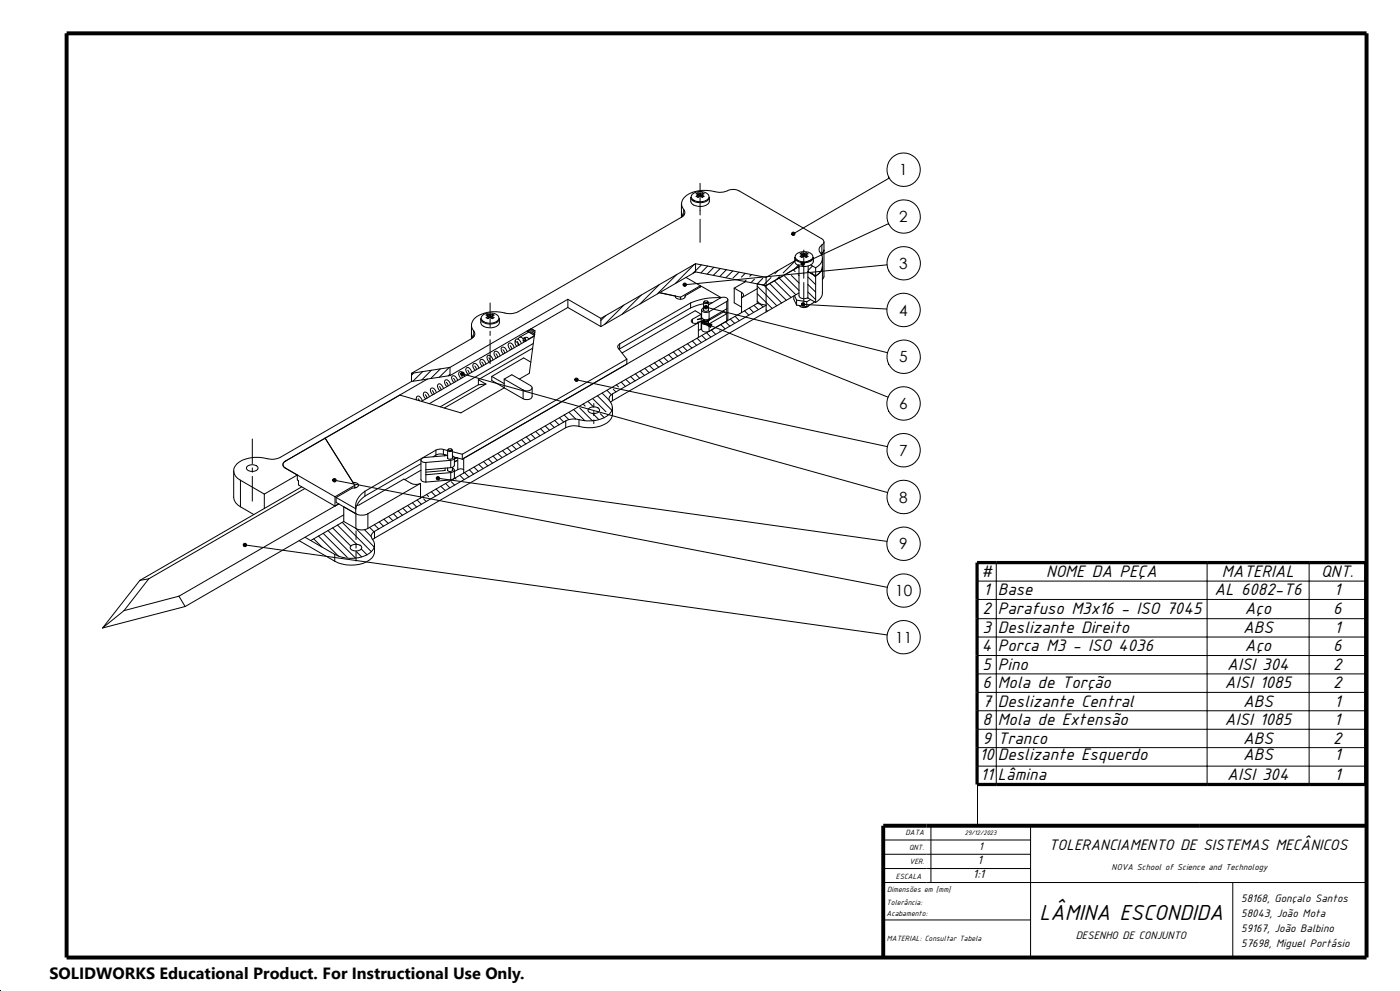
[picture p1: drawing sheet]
<svg xmlns="http://www.w3.org/2000/svg" width="420mm" height="297mm" viewBox="0 0 420 297" stroke-linecap="round" stroke-linejoin="round" font-family="sans-serif">
<g fill="none" stroke="#000" stroke-width=".3">
<path d="M207.2 59.1l.1 .3a3.6 3.6 0 0 0 5.4 .2l.1-.5v1.2a2.66 2.66 0 0 1-3.3 1.5 2.1 2.1 0 0 1-2.3-2.7zM207.6 58.3a3.4 3.4 0 0 1 5.1 .4 2.33 2.33 0 0 1-3.1 1.8 2.04 2.04 0 0 1-2.2-1.8zM209.4 58.3v.8v-.7M209.4 57.8l.3 1M209.4 58.3v.1M209.4 58.4l-.1 .1a.36 .36 0 0 0-.3 .5 .36 .36 0 0 0 .6-.1l.3-.2M209.4 57.8l-.6 .3 .6 .2M209.4 57.8l.5 .2M209.9 58h.2M209.9 58v.7M210 54.9v9.5M210.1 58v.7"/>
<path d="M210.7 58.3v.1M210.7 57.8l.5 .3-.5 .2M210.7 57.8l-.6 .2M210.7 58.4v.1a.37 .37 0 0 1 .4 .4 .37 .37 0 0 1-.4 .3 .37 .37 0 0 1-.4-.4l-.4-.1M210.7 58.4v.7M210.7 58.3l-.1 .8M210.7 57.8l-.4 1M266.7 53.4l-28.7 16.7M204.4 65.1l-49 28.3a6.6 6.6 0 0 1-5.2 .2 9.7 9.7 0 0 0-7.9 1.9 2.63 2.63 0 0 0-.2 3.7M204.4 63.5l.4 1.4M204.4 61.1v4M205.1 62.8a1.43 1.43 0 0 1-.7 2.3"/>
<path d="M205.1 62.8v1.8M205.1 62.8a2.84 2.84 0 0 1 .9-4.3 11.6 11.6 0 0 1 9.4-.9 7.2 7.2 0 0 0 3.7-.7l1.4-.1 1.2 .4 24.7 14.3a1.03 1.03 0 0 1 .8 .9 1.03 1.03 0 0 1-.7 1M208.3 79.2l-5.7 5.8M208.7 79l21.1 4.1M208.7 79l-28.4 16.4M208.7 79v2.5M210 65.7v6.9M210.4 79.4l-2.5 2.5M212.3 79.7l-2 2.1M238.4 77.1l.1 .3a3.5 3.5 0 0 0 5.4 .2l.1-.5v1.2a2.66 2.66 0 0 1-3.3 1.5 2.06 2.06 0 0 1-2.3-2.7zM238.4 78.2l-8.6 4.9M238.8 78l-3.9 3.8"/>
<path d="M238.8 76.2a3.5 3.5 0 0 1 5 .5 2.3 2.3 0 0 1-3 1.8 2.12 2.12 0 0 1-2.3-1.8zM239.7 79.6v9a1.8 1.8 0 0 0 2.7 .6M239.7 79.9l-9.9 5.7M239.7 79.2l-1.4 1.5M240.5 76.3v.1M240.5 76.4v.1a.35 .35 0 0 0-.3 .4 .35 .35 0 0 0 .3 .3 .35 .35 0 0 0 .4-.3l.2-.1M240.5 76.3l.1 .8-.1-.7M240.5 75.8l.4 1M240.5 75.8l-.5 .3 .5 .2M240.5 75.8l.6 .2M241.1 76h.2M241.1 76v.8"/>
<path d="M241.1 74.9v8.5M241.3 76v.8M241.9 76.4v.1a.35 .35 0 0 1 .4 .3 .35 .35 0 0 1-.3 .4 .35 .35 0 0 1-.4-.3l-.5-.1M241.9 76.3v.1M241.9 75.8l.5 .3-.5 .2M241.9 75.8l-.6 .2M241.9 76.3l-.1 .8 .1-.7M241.9 75.8l-.4 1M242.4 79.7v1.7l2.3 1.3M243.2 79.4l1.5 .9M243.8 79.7l-1.4 1.3M246.5 73.4a1.64 1.64 0 0 0-.1 2.8 2.92 2.92 0 0 1-1.7 4.1"/>
<path d="M246.5 73.4v3.1M246.7 79.9a3.3 3.3 0 0 1-2 2.8M246.7 77.4v10.4a3.3 3.3 0 0 1-2 2.8M247.2 75l-.4 .7-.5 .4M247.2 72.5v10.4l-.5 .8M266.1 79.4l-60.7 5.9M266.6 67l-25.8 12M141.4 99.9l.4 1.3M141.4 97.5v4M142.1 99.2a1.48 1.48 0 0 1-.7 2.3M142.1 99.2v1.7M144.2 95.5l.1 .3a3.5 3.5 0 0 0 5.4 .1l.1-.4v1.1a2.66 2.66 0 0 1-3.3 1.6 2.06 2.06 0 0 1-2.3-2.7z"/>
<path d="M144.7 94.6a3.5 3.5 0 0 1 4.9 .5 2.3 2.3 0 0 1-3 1.8 2.12 2.12 0 0 1-2.2-1.8zM146.3 94.7v.1M146.3 94.8v.1a.35 .35 0 0 0-.3 .3 .35 .35 0 0 0 .3 .4 .35 .35 0 0 0 .4-.4l.2-.1M146.3 94.7l.1 .8-.1-.7M146.3 94.1l.4 1.1M146.3 94.1l-.5 .3 .5 .3M146.3 94.1l.6 .3M146.9 94.4h.3M146.9 94.4v.7M147 90.8v7.2M147 99.3v1.2M147.2 94.4l-.1 .7"/>
<path d="M147.7 94.7l-.1 .8 .1-.7M147.7 94.1l-.4 1.1M147.7 94.7v.1M147.7 94.1l.5 .3-.5 .3M147.7 94.1l-.5 .3M147.7 94.8v.1a.35 .35 0 0 1 .4 .3 .35 .35 0 0 1-.3 .4 .35 .35 0 0 1-.4-.3l-.5-.2M158.6 99.5l-2.6 1.5M159.2 98.6l-.8 .8M159.7 98.7l-1 .9M160.1 98.9l-1 .9M160.4 99.1l-.9 .9M160.5 99.6l-.7 .6"/>
<path d="M170.3 89.7l10 5.7M170.3 89.7l-35.3 20.4M170.3 89.7v2.5M170.3 92.2l-35.3 20.4M170.3 92.2l10 5.7M180.3 95.4v2.5M181.8 94.5l-1.5 1.6M187.1 91.5l-5.8 5.8M192.4 88.4l-5.8 5.8M197.7 85.3l-5.8 5.8M202.6 88.7l-4.8-1 6.4 1.4M202.6 88.7v.2"/>
<path d="M203 82.3l-5.8 5.8M204.2 89.1v.6M205.5 88.6l4.9-2.8 5.9 3.4a20 20 0 0 0-9.1 1.6M205.5 88.6v.4M205.5 88.6v.4a1.95 1.95 0 0 1-2.9 .1v-.4M205.8 83.1l4.3 2.5M207.2 90.8l-21.3 12.3M207.2 90.8v1.5M207.2 92.3l-21.3 12.3M207.7 95.7v1M207.7 95.7l-.4 .5a1.48 1.48 0 0 0 2.2 .5M208.7 81.5l-28.4 16.4"/>
<path d="M208.7 81.5l21.1 4.1M209.2 95.8h.1M209.2 96.6h.1M209.5 99.1l.9-.5v-2.2l56 22.6M209.5 96.7l-70.4 40.7v4.4M209.5 96.7v4.4M210.1 85.6l-5.9 3.5M210.1 85.6v.4M210.4 94.2l-1.9-1.1-21.9 12.7M210.4 94.2l-2.7 1.5M210.4 94.2v1.3M210.4 95.5v.8"/>
<path d="M210.5 92.9v2.2a1.54 1.54 0 0 0 2.2 .5M210.5 96.6v2.2a1.63 1.63 0 0 0 2.2 .5M210.5 96.4v.2a1.58 1.58 0 0 0 2.2 .5M210.6 95.4l-1.4 .3M210.7 95.5l-1.4 .3M211 96l-.4 .3M211 95.7a.79 .79 0 0 0 .7 .7 .79 .79 0 0 0 .8-.4l.3-.5 .1 .4M211 96.2l-1.7 .5M211.1 95.7a.78 .78 0 0 0 .6 .8 .78 .78 0 0 0 .9-.5v-.1M211.1 96.1h.1M211.1 92.2a.64 .64 0 0 0-.6 .6 .64 .64 0 0 0 .4 .6l.9 .2 .9-.2M211.1 91.1l-3.9 1.2"/>
<path d="M211.1 96.1l-1.9 .5M211.1 90.6v2.4M211.1 96.3v.4M211.1 95.7l-.1 .1a.83 .83 0 0 0 .8 .6 .83 .83 0 0 0 .8-.6v.1a.84 .84 0 0 1-.7 .7 .84 .84 0 0 1-.9-.4M211.1 96.1l-.1 .1M211.1 92.8a.75 .75 0 0 0 .7 .5 .75 .75 0 0 0 .7-.5M211.1 96.4a.73 .73 0 0 0 .7 .6 .73 .73 0 0 0 .7-.6M211.1 95.7a.73 .73 0 0 0 .6 .6 .73 .73 0 0 0 .8-.4M211.1 95.9l.1 .2M211.4 90.3a.43 .43 0 0 1 .6-.2 .43 .43 0 0 1 .2 .5l-.7 .1-.2-.2zM211.5 90.3l-.4 .2a.72 .72 0 0 0 .7 .5 .72 .72 0 0 0 .7-.4l-.4-.3M211.8 92.1l54.4 13.6"/>
<path d="M212 99.7l1.2 1.3M212.5 95.9h.1M212.5 90.6v2.4M212.5 96.3v.4M212.5 95.8h.1M212.6 95.7l-.1 .2M212.6 95.8l.3 .1M212.7 93.4v2.2M212.7 97.1v2.2M213.4 98.9l1.3 1.3M213.7 90.7l-1.2 .1M214.2 80.1l-2.1 2.1"/>
<path d="M215.9 99.2l.2 .2M216.1 80.5l-2.1 2M216.2 97.3l1.3 1.3M217.1 93.5l.9 .5-5.3 3.1M217.1 93.5l-4.2 2.4M217.1 93.1v.4M217.6 96.4l1.3 1.3M217.9 80.8l-2 2.1M218 90.3l-5.3 3.1M218 90.3v5.9M218 92.5l-5.3 3.1M218 96.2l-5.3 3.1"/>
<path d="M218 90.3l.4-.5a1.51 1.51 0 0 0-2.2-.5l-3.7 2.1M218.4 89.8v5.9l-.4 .5M219.1 95.6l1.3 1.3M219.8 81.2l-2 2M220.3 86.4v4.4l2.2 1.2M220.3 86.4l2.2 1.2M220.5 94.8l1.3 1.3M221.7 81.6l-1.8 1.7M221.9 94l.1 .1M222.5 87.6v6.1M222.5 93.7l-13 7.4M223.4 93.2l1.2 1.2"/>
<path d="M223.6 81.9l-1.2 1.2M223.7 84.4l-3.4 2M223.8 83.9l-.4 .4M224.8 92.3l1.3 1.3M225.5 82.3l-.6 .5M226.2 91.5l1.3 1.3M226.3 83.7l-1 1M227.2 86.5l-4.7 2.7a.84 .84 0 0 0 .6-.8 .84 .84 0 0 0-.6-.8M227.2 85.1l2.6 .5M227.2 90.9l2.6 .6-46.1 26.6M227.2 90.9l-4.7 2.8M227.2 85.1v5.8"/>
<path d="M227.2 90.3l1.7 1.7M227.2 88l4.4 4.5M227.2 85.8l5.8 5.9M228.8 83.4l-1.6 1.7M229.1 85.4l5.4 5.4M229.8 83.1v10.4M229.8 92.9l.4 .4M230.9 85l5 5M231.3 83.2l-2.2 2.2M232.3 84.2l5 5M233.4 81l-.9 1M233.7 83.3l5.1 5"/>
<path d="M233.8 82.9l-.8 .9M235.4 82.8l4.3 4.3M237.4 82.5l2.3 2.3M238 80.9l.5 .5M238.1 88.7v1l.9 1.7M238.3 88.6l.7 1.4M239 91.4l3 .5M239 90v1.4M239 90l3 .4M239.4 80.1l.3 .2M239.4 82.3l.3 .3M239.7 87.8l-56 32.3"/>
<path d="M240.9 91.2l25.2 1.4M241.1 84.7v5.9M242 90.4v1.5M242.4 81.4l2.3 1.3M242.4 81.4v7.9l2.3 1.3M242.4 87.5l2.3 2.3M242.4 85.3l2.3 2.2M242.4 83l2.3 2.3M242.4 81.4h.1M242.7 91.5a1.91 1.91 0 0 1-2.9 .1M243.2 89.8l-1.2 .6M243.8 81.9l-.2 .2"/>
<path d="M243.9 82.3l.8 .8M244.3 90.4l-2.3 1.5M244.7 80.3v10.3M123.4 114.3l-39.3 22.8a6.5 6.5 0 0 1-5.2 .1 8.7 8.7 0 0 0-8.4 2.6 2.95 2.95 0 0 0 1.6 4.1M123.4 111.9v2.4M124.1 111.8l-.7 .7M125 119.8l-.2-.4 .5-.7a1.25 1.25 0 0 1 1.4 1.4M125.4 119.5l.5 .6M126.8 111.4l-2.9 2.9M127.6 118.3l.5 1M128.3 113.6l-42.7 24.6a1.11 1.11 0 0 0-.7 1.1 1.11 1.11 0 0 0 .7 1M128.8 118.9a1.22 1.22 0 0 0-1.6-1.3l-.2 .3a1.55 1.55 0 0 0 .7 1.6"/>
<path d="M129.4 111l-2.9 2.9M129.7 117.1l.5 1M130.9 117.7v-.1a1.21 1.21 0 0 0-1.6-1.2l-.1 .1a1.53 1.53 0 0 0 .6 1.8M131.8 115.9l.5 1M132.1 110.6l-2.9 2.9M133.1 116.5a1.62 1.62 0 0 0-1.5-1.4l-.3 .3v.6l.7 1.1M133.9 114.6l.6 1.1M134.7 110.2l-2.9 2.8M135 110.1l-11.6 1.8M135 110.1v2.5M135 112.6l-11.6 1.7M135 112.1l-.5 .5"/>
<path d="M135.2 115.2l-.2-.3a1.11 1.11 0 0 0-1.4-1 1.25 1.25 0 0 0 .5 2M136.1 113.4l.5 1M137.3 114l-.1-.2a1.29 1.29 0 0 0-1.5-1.1l-.1 .2a1.72 1.72 0 0 0 .6 1.8M138.2 112.2l.5 1M138.8 112.1l127.4 35.5M139.4 112.8a1.28 1.28 0 0 0-1.6-1.3l-.1 .1a1.47 1.47 0 0 0 .6 1.9M140.3 111l.5 1M141.4 101.5l-18 10.4M141.5 111.5a1.42 1.42 0 0 0-1.4-1.3l-.2 .1a1.33 1.33 0 0 0 .5 1.9M142.4 109.7l.6 1M143.5 113.8l2.3 1.3M143.5 115.3l-11.4 6.6"/>
<path d="M143.5 113.8v1.5M143.6 110.4a1.28 1.28 0 0 0-1.5-1.4 1.29 1.29 0 0 0 .4 2M144.6 108.5l.5 1M145.8 115.1l-12.5 7.2M145.8 115.1l-2.3 .2M145.8 109.1l-.1-.3a1.1 1.1 0 0 0-1.6-.9l-.1 .2a1.55 1.55 0 0 0 .7 1.7M146.6 107.3l.6 1M147 101.8v7.2M147.5 112.8v1.2l3.8 2.2M147.5 112.8l3.8 2.2M147.9 107.9a1.49 1.49 0 0 0-1.5-1.4l-.1 .1a1.43 1.43 0 0 0 .5 1.9M148.8 106l.5 1.1"/>
<path d="M150 106.7a1.17 1.17 0 0 0-.5-1.2 1.17 1.17 0 0 0-1.2 0 1.58 1.58 0 0 0 .6 1.8M150.9 104.8l.5 1.1M151.3 113.6l2.2-1.3 5.7 3.3 .4 .6a1.87 1.87 0 0 1-2.7 .7M151.3 116.2l-13 7.5-18.3-5.3-22.5 12.9 8.9 14.2M151.3 116.2l5.6 3.3M151.3 113.6l5.6 3.3M151.3 113.6v2.6M152.1 105.5l-.1-.4a1.2 1.2 0 0 0-1.3-1l-.3 .2a1.7 1.7 0 0 0 .6 1.8M153.1 103.6l.4 1M154.3 104.2l-.1-.1a1.3 1.3 0 0 0-1.5-1.2l-.1 .1a1.42 1.42 0 0 0 .6 1.9M154.6 102.1l.4-.5a1.38 1.38 0 0 1 1.4 1.4M154.6 102.1a.4 .4 0 0 0 .2 .4 .4 .4 0 0 0 .4 0"/>
<path d="M154.6 102.1v.9l.5 .8M155.2 102.4l.5 1M155.3 103l.4 .5M156 101l.7 .3 .4 .9M156 101l-.6 .6M156.8 102.1l1.1 .1M156.9 116.9v2.6M157.1 101.4a.33 .33 0 0 1 .5 .1 .33 .33 0 0 1-.2 .5zM157.2 101.3l.4-.2a.62 .62 0 0 1 .9 .7M157.9 101.9l-.4 .3M159.3 108.5l-2.2-1.2-9.6 5.5M159.6 116.2v2.6a1.84 1.84 0 0 1-2.7 .7"/>
<path d="M159.8 104.4l-16.3 9.4M160 103l-31.2 18M160.3 100.6l-1.8 1M160.3 100.8l-33.9 19.5M160.3 100.5l-2.2-1.3 1.3-.7 1.1 .6-1.7 12.8-3 1.7M160.5 100.1l-.3 .3M172.9 113.8l93.3 20.1M177.8 119.5l4 3.9M179.2 118.6l4.4 4.4M180.6 117.8l2.2 2.1M182.1 117l1.3 1.3M183.7 118.1a1.48 1.48 0 0 0-.7 2.3 2.73 2.73 0 0 1-.9 4.3 10.3 10.3 0 0 1-8.4 1.1"/>
<path d="M183.7 118.1v2M184 116.7l.8 .8M184.9 115.4l.6 .6M185.9 103.1a.83 .83 0 0 0-.4 1.3l2.5 3.3M185.9 103.1v1.5M185.9 104.6l-.2 .1M186.4 114.5l1.2 1.3M187.7 113.7l1.4 1.3M188 107.7l-49.3 28.4M188 107.7v1.4l-49.3 28.5M189.2 112.9l1.3 1.3M190.6 112.1l1.3 1.3"/>
<path d="M192 111.3l1.3 1.2M193.5 110.4l1.2 1.3M194.9 109.6l1.3 1.3M196.3 108.8l1.3 1.3M197.7 107.9l1.3 1.4M199.1 107.1l1.3 1.3M200.6 106.3l1.3 1.3M202 105.5l1.3 1.3M203.4 104.6l1.3 1.4M204.9 103.8l1.2 1.3M206.2 103l1.4 1.3M207.7 102.2l1.3 1.3"/>
<path d="M209.1 101.4l1.3 1.3M209.5 101.1l-70.4 40.7M210.5 100.5l1.3 1.4M74 139.9a2.18 2.18 0 0 1 3.4 .4 2.03 2.03 0 0 1-3.5 0zM75.7 131.6v7.4M126.3 137.8v5.9a1.09 1.09 0 0 0 1.5 .8M126.3 139l-16.8 9.7M127.8 138.6v5.9M130.8 134.9l-21.3 12.3M130.8 134.9v1.5M130.8 136.4l-.9 .5M133 134.7l-.9-.1-1.3 .3"/>
<path d="M133 136.1l1.3 .4-6.9 .6a.97 .97 0 0 0-1.1 .9 1.32 1.32 0 0 0 1.5 .6M133 134.7l1.3 .3M133 134.7v1.4M133 136.1h-1.2l-1 .3M133.7 136.4l-.5 .2M134.3 137.1a.74 .74 0 0 0 .7 .5 .74 .74 0 0 0 .7-.5M134.3 134.9v2.5M134.6 134.6h.8a.4 .4 0 0 1-.4 .4 .4 .4 0 0 1-.4-.4zM134.7 134.6l-.2 .1a.6 .6 0 0 0 .5 .7 .6 .6 0 0 0 .6-.7l-.3-.1M135.2 138l-7.4 .6M135.2 138v2.2M135.7 134.9v2.5"/>
<path d="M135.7 135.4l3 .7M135.7 136.6l.6 .5a.89 .89 0 0 1-1.1 .9M136.2 137l.7 .2M136.3 138.3l.8-.3-.8 .5M136.3 137.2v2.2a1 1 0 0 1-1.1 .8M137.1 137.2l-.8 .4M137.1 137.2l1.6 .4M137.1 137.2l-.8 .3M137.3 137.3v3.5M138.7 136.1v1.5M142.2 140l1.3 1.3M143.6 139.2l1.3 1.3"/>
<path d="M145.1 138.3l1.2 1.4M146.5 137.5l1.3 1.3M147.9 136.7l1.3 1.3M149.4 135.9l1.2 1.3M150.7 135.1l1.4 1.3M152.2 134.2l1.3 1.4M153.6 133.4l1.3 1.3M155 132.6l1.3 1.3M156.5 131.8l1.2 1.3M157.9 130.9l1.3 1.3M159.3 130.1l1.3 1.3M160.7 129.3l1.3 1.3"/>
<path d="M162.1 128.5l1.3 1.3M163.6 127.7l1.2 1.2M165 126.8l1.3 1.3M166.4 126l1.3 1.3M167.9 125.2l1.2 1.3M169.2 124.4l1.4 1.4M169.7 126.2l-57.3 33.1M169.7 126.2v2M169.7 128.2l-57.3 33.1M170.7 123.6l2 2M172.1 122.7l3.4 3.4M173.7 125.8v2"/>
<path d="M173.7 127.8a5.6 5.6 0 0 0-4 .4M173.7 125.8a5.6 5.6 0 0 0-4 .4M173.9 122.3l3.8 3.8M175 121.1l.6 .6M176.4 120.3l1.6 1.6M176.5 122.6a2.14 2.14 0 0 1 3.4 .3 2.03 2.03 0 0 1-3.5 0zM177.8 123.9l1.9 1.9M178.1 120.9v1.1M178.1 123.3v1.3M178.1 125.9v1.1M180.1 124l1.2 1.2M183.7 122.1a4.4 4.4 0 0 1-3.6 5.6 11.5 11.5 0 0 1-6.4 .1"/>
<path d="M183.7 120.1l-.5 .4M70.1 141.1v7.9a3.3 3.3 0 0 0 2 2.9M72.1 143.9l7.2 4.2M72.1 151.9l4.1 2.3M72.1 143.9v8M75.7 140.3v1.2M75.7 142.8v7.4M79.3 148.1v4.3M85.6 140.3l14.9 8.6M85.6 140.3l3.6 2.1M89.2 142.4v1.4l.3 .2v1.3l11 6.4M89.2 142.4l-9.9 5.7"/>
<path d="M90.5 145.9l-48.5 28M91.4 146.4l-46.8 27.1M96.9 159.9l7.3 7.1M98.4 159l8.2 8.3M99.8 158.2l5.4 5.5M100.3 143.9l165.9 32.1M100.5 148.9v2.8M100.5 151.7l1.1-.7-47.9 27.7M100.8 149.1l5.9 3.4M100.8 149.1v1.5l5.9 3.4v-1.5M101.2 157.4l5.8 5.7M102.7 156.5l8.7 8.9"/>
<path d="M103.1 154.3l-47.6 27.5M103.1 156.3l3.7 2.1M103.1 156.3l-9.9 5.7M105.9 144.6a1.4 1.4 0 0 1 1.7 .9 1.58 1.58 0 0 1-1.9 .8l-4.9 2.8M106.4 146l.4 .1M106.4 145.5v.8M106.4 145.5l-5.9 3.4M106.7 158.3l5.6 5.7M106.8 154a4 4 0 0 0 3.6 0M106.8 154v4.4M106.8 154l-3.7-2.1v4.4M106.8 158.4a3.7 3.7 0 0 0 3.6 0"/>
<path d="M106.8 159.1v2.6M109.3 158.7l2 2.1M109.5 147.2a5.4 5.4 0 0 0-2.8 5.3M109.5 148.7l-1.9 1.8-.9 2.1M109.5 147.2v1.5M110.4 154v4.4M110.9 158.1l1.3 1.3M112.3 157.3l1.3 1.2M112.4 159.3a1.45 1.45 0 0 0-.7 2.2 2.78 2.78 0 0 1-.9 4.3 10.6 10.6 0 0 1-10.4 .4M112.4 159.3v2M113.7 156.4l1.4 1.3M115.2 155.6l1.3 1.3"/>
<path d="M116.6 154.8l1.3 1.3M118 154l1.3 1.3M119.4 153.2l1.3 1.2M120.9 152.3l1.3 1.3M122.3 151.5l1.3 1.3M123.7 150.7l1.3 1.3M125.1 149.9l1.3 1.2M126.2 144.9a3.1 3.1 0 0 1-2.9 0l-2.1-1.3-13.4 7.7-.7 .2M126.2 149.3l-15.8 9.1M126.2 144.9l-15.8 9.1M126.2 144.9v4.4M126.3 140.9l-4.9 2.9"/>
<path d="M127.1 149.5l.7 .8M128 148.2l.6 .6M129.4 147.4l1.3 1.3M130.8 146.6l1.3 1.3M131.4 143.3l134.7 19M132.2 145.8l1.4 1.2M133.5 140.3v.7l-5.7 .5M133.7 144.9l1.3 1.3M134.3 140.8a.74 .74 0 0 0 .7 .5 .74 .74 0 0 0 .7-.5M134.3 140.3v.8M135.2 141.6v2.2M135.2 140.2l-7.4 .6"/>
<path d="M135.2 143.8l-7.4 .7M135.2 141.6l-7.4 .7M135.4 144.4l1 1M135.7 140v1.1M135.7 140.3l.6 .5a.89 .89 0 0 1-1.1 .8M136.3 140.9v2.2a1 1 0 0 1-1.1 .7M136.5 143.3l.3 .3M137.3 140.8a1.68 1.68 0 0 1 1.8 0M137.3 140.8l-1 .5M138 142.5l1.2 1.3M139.1 141.8l-12.9 7.5M139.4 141.6l1.3 1.3"/>
<path d="M140.8 140.8l1.3 1.3M42 173.9l-11.2 14.3M44.6 173.5l-7.4 9.5M44.6 173.5l-2.6 .4M53.7 178.7l-16.5 4.3M53.7 178.7l1.8 3.1M73.5 163.3l192.6 27M89.7 162.1l10.7 6.1M91.5 161l8.9 5.2M94.1 161.5l2.5 2.4M95.5 160.7l6.1 6M100.4 166.2v2"/>
<path d="M105.2 163.7a2.18 2.18 0 0 1 3.3 .4 2.03 2.03 0 0 1-3.5 0zM106.7 165.1l1.8 1.8M106.8 163v1.3M106.8 165.5v2.6M108.4 164.5l1.7 1.8M112.4 163.3a4.4 4.4 0 0 1-3.5 5.6 11.4 11.4 0 0 1-8.5-.7M112.4 161.3l-.6 .4M293.1 174.2h116.6M293.1 179.7h116.6M298.9 168.6v66.5M362.1 168.6v66.5M392.7 168.6v66.5"/>
<path d="M37.2 183l-6.4 5.2M55.5 181.8l-24.7 6.4M293.1 185.4h116.6M293.1 190.9h116.6M293.1 196.5h116.6M293.1 202h116.6M293.1 207.5h116.6M293.1 213h116.6M293.1 218.6h116.6M293.1 224.1h116.6M293.1 229.6h116.6M293.2 235v12.5"/>
<path d="M265 256h44.2M265 251.8h44.2M279.3 247.5v17M309.2 247.5v39.5M265 260.3h44.2M265 275.7h44.2M265 264.5h145M369.8 264.5v22M-.1 296.9l.2 .2M0 296.8v.3M.1 296.8l-.2 .2h.3"/>
<circle cx="271.1" cy="50.8" r="5"/>
<circle cx="271.1" cy="78.9" r="5"/>
<circle cx="271.1" cy="64.9" r="5"/>
<circle cx="271.1" cy="92.9" r="5"/>
<circle cx="271.1" cy="106.9" r="5"/>
<circle cx="271" cy="120.9" r="5"/>
<circle cx="271.1" cy="134.9" r="5"/>
<circle cx="271.1" cy="148.9" r="5"/>
<circle cx="271.1" cy="163" r="5"/>
<circle cx="271.1" cy="177" r="5"/>
<circle cx="271.1" cy="191" r="5"/>
</g>
<path d="M20 10h390v277h-390zM410 247.5h-145v39.5" fill="none" stroke="#000" stroke-width="1.2" stroke-linecap="butt"/>
<path d="M293.1 168.6h116.6v66.5h-116.6z" fill="none" stroke="#000" stroke-width=".97" stroke-linecap="butt"/>
<g fill="#000" stroke="#000" stroke-width=".3">
<path d="M210.4 96.4l3.2 .8-.4 .9z"/>
<path d="M237.6 69.8a.51 .51 0 0 1 .7-.1 .51 .51 0 0 1 0 .7 .51 .51 0 0 1-.7-.1l.4-.2-.4 .2z" fill-rule="evenodd"/>
<path d="M240.4 78.7a.51 .51 0 0 1 .8 0 .51 .51 0 0 1-.1 .8 .51 .51 0 0 1-.8-.3l.5-.2-.5 .2z" fill-rule="evenodd"/>
<path d="M205 85a.51 .51 0 0 1 .8 0 .51 .51 0 0 1-.2 .8 .51 .51 0 0 1-.7-.4l.5-.1-.5 .1z" fill-rule="evenodd"/>
<path d="M211.4 91.8a.5 .5 0 0 1 .8 0 .5 .5 0 0 1-.4 .8 .5 .5 0 0 1-.5-.7l.5 .2-.5-.2z" fill-rule="evenodd"/>
<path d="M240.6 90.8a.5 .5 0 0 1 .8 .1 .5 .5 0 0 1-.3 .8 .5 .5 0 0 1-.6-.5h.4h-.4z" fill-rule="evenodd"/>
<path d="M138.3 111.8a.5 .5 0 0 1 .9 0 .5 .5 0 0 1-.4 .8 .5 .5 0 0 1-.5-.7l.5 .2-.5-.2z" fill-rule="evenodd"/>
<path d="M172.5 113.5a.52 .52 0 0 1 .9 .1 .52 .52 0 0 1-.4 .8 .52 .52 0 0 1-.6-.7l.5 .1-.5-.1z" fill-rule="evenodd"/>
<path d="M99.9 143.6a.52 .52 0 0 1 .9 0 .52 .52 0 0 1-.4 .8 .52 .52 0 0 1-.6-.6l.5 .1-.5-.1z" fill-rule="evenodd"/>
<path d="M130.9 143.1a.52 .52 0 0 1 .9-.2 .52 .52 0 0 1-.2 .9 .52 .52 0 0 1-.7-.5h.5h-.5z" fill-rule="evenodd"/>
<path d="M73 163.1a.52 .52 0 0 1 .9-.2 .52 .52 0 0 1-.2 .8 .52 .52 0 0 1-.7-.4h.5h-.5z" fill-rule="evenodd"/>
</g>
<path d="M14.9 288.1h142.6v8.9h-142.6z" fill="#fff"/>
<text font-size="7" x="311.9" y="275.7">LÂMINA ESCONDIDA</text>
<g font-size="5.4">
<text x="294.3" y="172.9">#</text>
<text x="313.8" y="172.9">NOME DA PEÇA</text>
<text x="366.5" y="172.9">MATERIAL</text>
<text x="396.3" y="172.9">QNT.</text>
<text x="295.1" y="178.4">1 Base</text>
<text x="364.4" y="178.4">AL 6082-T6</text>
<text x="400.3" y="178.4">1</text>
<text x="294.7" y="184.1">2 Parafuso M3x16 - ISO 7045</text>
<text x="373.4" y="184.1">Aço</text>
<text x="399.9" y="184.1">6</text>
<text x="294.7" y="189.7">3 Deslizante Direito</text>
<text x="372.9" y="189.7">ABS</text>
<text x="400.3" y="189.7">1</text>
<text x="294.6" y="195.2">4 Porca M3 - ISO 4036</text>
<text x="373.4" y="195.2">Aço</text>
<text x="399.9" y="195.2">6</text>
<text x="294.7" y="200.7">5 Pino</text>
<text x="368.2" y="200.7">AISI 304</text>
<text x="399.9" y="200.7">2</text>
<text x="294.7" y="206.2">6 Mola de Torção</text>
<text x="367.4" y="206.2">AISI 1085</text>
<text x="399.9" y="206.2">2</text>
<text x="294.7" y="211.8">7 Deslizante Central</text>
<text x="372.9" y="211.8">ABS</text>
<text x="400.3" y="211.8">1</text>
<text x="294.7" y="217.3">8 Mola de Extensão</text>
<text x="367.4" y="217.3">AISI 1085</text>
<text x="400.3" y="217.3">1</text>
<text x="293.8" y="227.9">10 Deslizante Esquerdo</text>
<text x="294.7" y="222.8">9 Tranco</text>
<text x="372.9" y="222.8">ABS</text>
<text x="372.9" y="227.9">ABS</text>
<text x="399.9" y="222.8">2</text>
<text x="400.3" y="227.9">1</text>
<text x="294.2" y="233.9">11 Lâmina</text>
<text x="368.2" y="233.9">AISI 304</text>
<text x="400.3" y="233.9">1</text>
</g>
<g font-size="4.9">
<text x="314.7" y="254.8">TOLERANCIAMENTO DE SISTEMAS MECÂNICOS</text>
<text x="14.9" y="293.3">SOLIDWORKS Educational Product. For Instructional Use Only.</text>
</g>
<g font-size="4.6">
<text x="269.8" y="52.6">1</text>
<text x="269.8" y="66.6">2</text>
<text x="269.8" y="80.6">3</text>
<text x="269.8" y="94.6">4</text>
<text x="269.8" y="108.6">5</text>
<text x="269.7" y="122.6">6</text>
<text x="269.8" y="136.7">7</text>
<text x="269.8" y="150.7">8</text>
<text x="269.7" y="164.7">9</text>
<text x="268.5" y="178.7">10</text>
<text x="268.5" y="192.7">11</text>
</g>
<g font-size="3.9">
<text x="291.9" y="263.1">1:1</text>
<text x="293.3" y="258.9">1</text>
</g>
<g font-size="3.5">
<text x="293.7" y="254.8">1</text>
<text x="372.4" y="270.3">58168, Gonçalo Santos</text>
<text x="372.4" y="274.9">58043, João Mota</text>
<text x="322.7" y="281.4">DESENHO DE CONJUNTO</text>
<text x="372.4" y="279.4">59167, João Balbino</text>
<text x="372.4" y="283.9">57698, Miguel Portásio</text>
</g>
<text font-size="2.8" x="333.5" y="260.8">NOVA School of Science and Technology</text>
<g font-size="2.5">
<text x="271.7" y="250.1">DATA</text>
<text x="272.8" y="254.8">QNT.</text>
<text x="268.8" y="263.3">ESCALA</text>
<text x="272.8" y="259.1">VER.</text>
<text x="266.1" y="267.5">Dimensões em [mm]</text>
<text x="265.9" y="271.1">Tolerância:</text>
<text x="265.9" y="274.4">Acabamento:</text>
<text x="266.1" y="281.9">MATERIAL: Consultar Tabela</text>
</g>
<text font-size="2.1" x="289.4" y="250.1">29/12/2023</text>
</svg>
